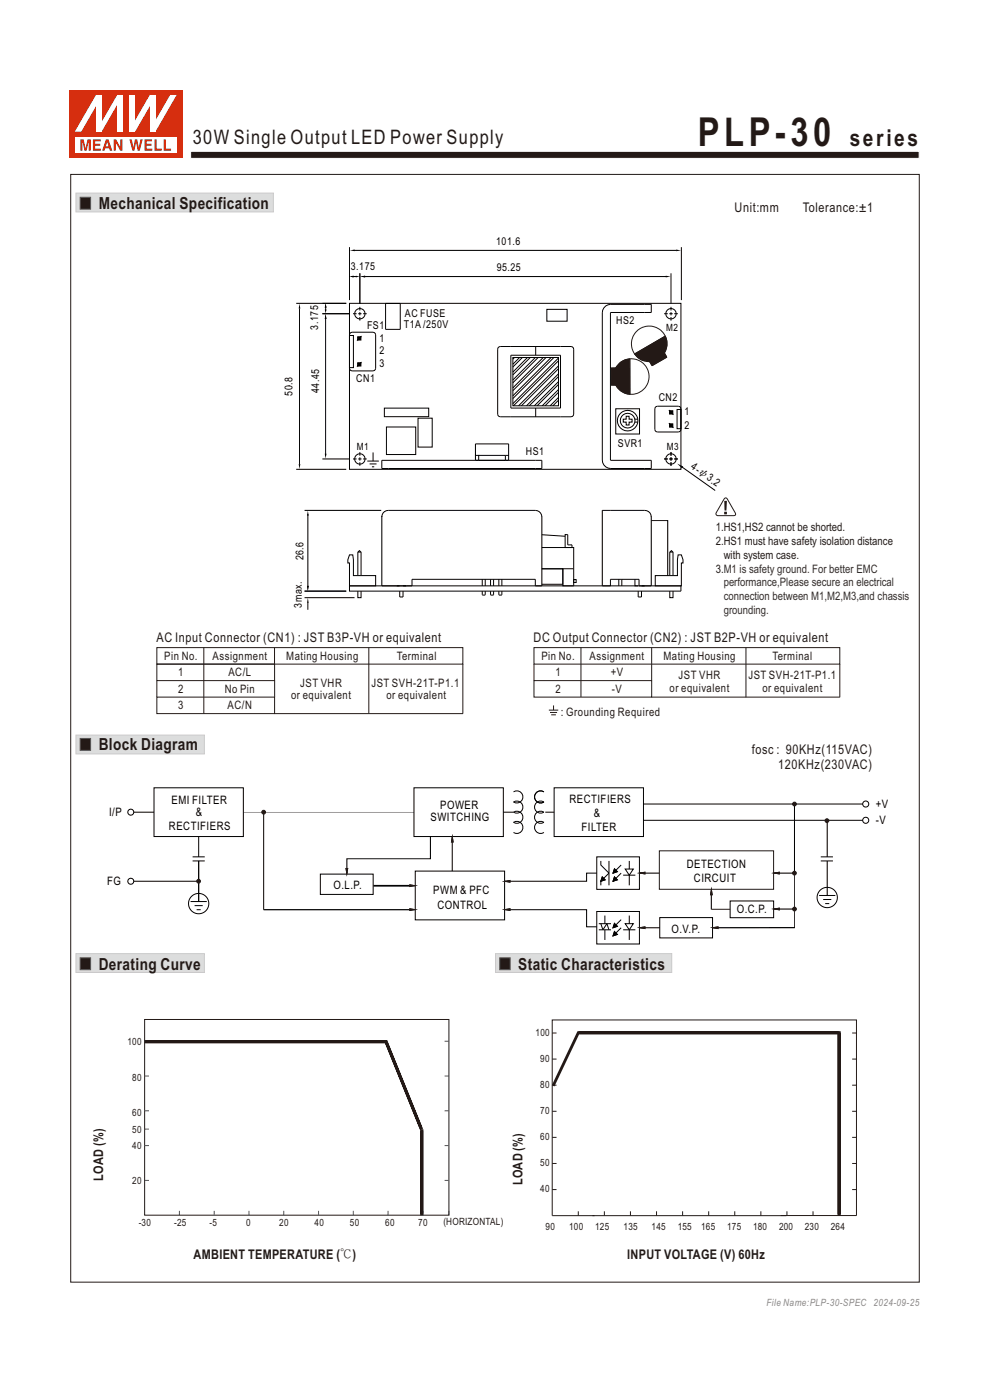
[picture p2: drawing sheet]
<svg xmlns="http://www.w3.org/2000/svg" width="210mm" height="297mm" viewBox="0 0 210 297" stroke-linecap="round" stroke-linejoin="round" font-family="sans-serif">
<g fill="#231916" stroke="#231916" stroke-width=".21">
<path d="M129.6 78.1h1l1-1.2 .9-.5 1.1-.3v7.5a3.5 3.5 0 0 1-3-1.9h-1z" fill-rule="evenodd"/>
<path d="M134.6 75.1l6.5-3.8a3.5 3.5 0 0 1-.2 3.6l.5 .9-3.1 1.7-.5-.8-1.6-.3-.9-.5z" fill-rule="evenodd"/>
</g>
<circle cx="133.9" cy="79.9" r="3.8" fill="none" stroke="#231916" stroke-width=".21"/>
<path d="M16.1 41h41.9v4h-41.9z" fill-rule="evenodd" fill="#dcdddd" stroke="#c9cacb" stroke-width=".21"/>
<path d="M17 41.8h2.2v2.6h-2.2z" fill-rule="evenodd" fill="#231916" stroke="#595857" stroke-width=".21"/>
<g fill="#dcdddd" stroke="#c9cacb" stroke-width=".21">
<path d="M16.1 202.3h27.3v4h-27.3z" fill-rule="evenodd"/>
<path d="M105.1 202.3h37.4v4h-37.4z" fill-rule="evenodd"/>
</g>
<g fill="#231916" stroke="#595857" stroke-width=".21">
<path d="M17 203.2h2.2v2.5h-2.2z" fill-rule="evenodd"/>
<path d="M106 203.2h2.2v2.5h-2.2z" fill-rule="evenodd"/>
</g>
<g fill="none" stroke="#00f" stroke-width=".21">
<path d="M30.7 235.7h.9M30.7 220.9h.9M30.7 228.3h.9M94.3 235.7h.9M94.3 220.9h.9M94.3 228.3h.9M30.7 250.4h.9M30.7 243h.9M38.1 256.9v.9M45.4 256.9v.9M52.8 256.9v.9M60.2 256.9v.9"/>
<path d="M67.6 256.9v.9M74.9 256.9v.9M82.3 256.9v.9M89.7 256.9v.9M94.3 250.4h.9M94.3 243h.9M95.2 256.9v.9"/>
</g>
<g fill="none" stroke="#231916" stroke-width=".21">
<path d="M30.7 216.3h64.5v41.5h-64.5zM117.1 216.4h64.6v41.5h-64.6zM117.1 219.1h1M180.8 219.1h.9M117.1 235.8h1M117.1 230.2h1M117.1 224.7h1M180.8 235.8h.9M180.8 230.2h.9M180.8 224.7h.9M117.1 252.4h1M117.1 246.8h1"/>
<path d="M117.1 241.3h1M122.7 257v.9M128.2 257v.9M133.7 257v.9M139.3 257v.9M144.8 257v.9M150.3 257v.9M155.9 257v.9M161.4 257v.9M166.9 257v.9M172.5 257v.9M178 257v.8"/>
<path d="M180.8 252.4h.9M180.8 246.8h.9M180.8 241.3h.9"/>
</g>
<g fill="#231916" stroke="#231916" stroke-width=".63" stroke-linecap="butt">
<path d="M31 221h50.8z" fill-rule="evenodd"/>
<path d="M123 219.1h54.8z" fill-rule="evenodd"/>
<path d="M178 219.1v38.5z" fill-rule="evenodd"/>
</g>
<path d="M122.8 218.9l-5.5 11.5" fill="none" stroke="#231916" stroke-width=".6"/>
<path d="M16.1 155.9h27.3v4h-27.3z" fill-rule="evenodd" fill="#dcdddd" stroke="#c9cacb" stroke-width=".21"/>
<path d="M17 156.7h2.2v2.5h-2.2z" fill-rule="evenodd" fill="#231916" stroke="#595857" stroke-width=".21"/>
<g fill="#231916" stroke="#231916" stroke-width=".63" stroke-linecap="butt">
<path d="M89.4 239.9l.1 17.6z" fill-rule="evenodd"/>
<path d="M81.9 221l7.4 18.3z" fill-rule="evenodd"/>
</g>
<path d="M30.7 239.5h.9" fill="none" stroke="#00f" stroke-width=".21"/>
<g fill="none" stroke="#231916" stroke-width=".21">
<path d="M130.6 78.1h-.6a.41 .41 0 0 0-.4 .1 .41 .41 0 0 0 0 .5v2.1a.75 .75 0 0 0 .2 .9h.8M133.6 76.1v7.5M140.9 74.9l.4 .6a.3 .3 0 0 1 .1 .3 .3 .3 0 0 1-.3 .2l-2.2 1.3a.41 .41 0 0 1-.5 .2 .41 .41 0 0 1-.3-.3l-.3-.5M141.1 71.3l-6.5 3.8M33.3 137.4h64.9v3.5h-64.9zM43.2 137.4v14M58.2 137.4v3.5M78.2 137.4v14M113.3 137.4h64.8v3.5h-64.8zM123.2 137.4v10.5M138.2 137.4v7M158.2 137.4v10.5"/>
<path d="M33.3 140.9h24.9v3.5h-24.9zM33.3 147.9h24.9v3.5h-24.9zM33.3 144.4v3.5M58.3 144.4v3.5M58.3 151.4h39.9M98.2 140.9v10.5M113.3 144.4h24.9v3.5h-24.9zM113.3 140.9v3.5M178.1 140.9v7h-39.9M95.9 177.6l.2 1h-.3zM73.4 184.2h.3l-.1 1.1zM86.9 192.8l1.1 .2-1.1 .1z"/>
<path d="M86.9 187.7l1.1 .2-1.1 .2zM107.1 193l1.1-.2v.3zM107.1 187l1.1-.2v.3zM135.7 185.2l1.1-.2v.4zM135.7 196.8l1.1-.2v.4zM139.9 180.5h24.2v8.2h-24.2zM150.9 188.8l.2 1h-.4zM150.9 192.9h4M151.2 196.8l1.1-.2v.4zM164.2 185.2l1.1-.2v.4zM164.2 192.8l1.1-.1v.3z"/>
<circle cx="137.7" cy="72.9" r="3.8"/>
</g>
<g fill="none" stroke="#000" stroke-width=".21">
<path d="M74.1 52.4v11.3M74.7 58.7h.9M74.9 53.1h68.6M76.3 58v6.4M77.3 58.7h64M142.3 58v6.4M144.5 52.4v11.3M62.8 64.4h10.6M63.5 65.4v33.1M68.4 66.6h5.8M69.1 67.6v29M69.1 65v.9"/>
<path d="M74.1 64.4h70.3v35.2h-70.3zM74.1 71.2h.9v6.8h-.9zM74.4 70.6l4.7-.1 .5 .3 .1 7.3-.3 .5-4.7 .1-.5-.3-.1-7.4zM74.9 66.6h.7M76 66.6h.7M76.3 65.1v.8M76.3 66.2v.7M76.3 67.3v.7M77 66.6h.8M81.8 64.4h3.1v5.5h-3.1zM105.6 73.8l.5-.3 15.3 .1 .3 .5-.1 14-.5 .3-15.3-.1-.2-.4zM108.4 75.4h10.5v11.2h-10.5z"/>
<path d="M108.8 75.8h9.7v10.3h-9.7zM109.1 75.8l-.3 .4M110.2 75.8l-1.4 1.5M110.8 75.8l-2 2.1M111.9 75.8l-3.1 3.1M112.5 75.8l-3.7 3.7M113.6 75.8l-4.8 4.8M113.6 73.5v1.9M114.1 75.8l-5.3 5.4M115.2 75.8l-6.4 6.5M115.8 75.8l-7 7.1M116 65.6h4.3v2.5h-4.3z"/>
<path d="M116.9 75.8l-8.1 8.2M117.5 75.8l-8.7 8.8M118.5 76.5l-9.6 9.6M118.5 78.2l-7.9 7.9M118.5 79.9l-6.2 6.2M118.5 75.9l-9.7 9.7M118.5 77.6l-8.5 8.5M118.5 79.3l-6.8 6.8M129.5 66.4v31.2l8.6 .1v1.7h-8.5a1.8 1.8 0 0 1-1.8-1.8v-31.2a1.79 1.79 0 0 1 1.8-1.8h8.5v1.7l-8.6 .1M140.9 66.6h.7M142 66.6h.7M142.3 65.1v.8"/>
<path d="M142.3 66.2v.7M142.3 67.3v.7M143 66.6h.8M62.8 99.6h10.6M68.4 97.4h5.8M74.9 97.4h.7M76 97.4h.7M76.3 95.9v.8M76.3 97v.7M76.3 98.1v.7M77 97.4h.8M77.9 97.8h2.5"/>
<path d="M78.4 98.4h1.5M78.9 99h.5M79.1 96v1.8M81 97.7h33.9v1.7h-33.9zM81.5 86.6h9.4v1.8h-9.4zM82 90.6h6.2v5.8h-6.2zM88.7 88.7h3v6.1h-3zM100.9 96.6v1.1M101.5 97.7v-1.1h-.6v-2.4h7v3.5M101.5 96.6h6.4M107.2 96.6v1.1M113.6 86.6v1.8"/>
<path d="M118.5 81.6l-4.6 4.5M118.5 83.2l-2.9 2.9M118.5 84.9l-1.2 1.2M118.5 81l-5.2 5.1M118.5 82.6l-3.5 3.5M118.5 84.3l-1.8 1.8M118.5 86l-.1 .1M130.6 86.7h5.1v5.4h-5.1zM132.2 88.9h.6v-.6h.6v.6h.7v.6h-.7v.7h-.6v-.7h-.6zM134.7 88.9h.6M134.7 89.5h.6M139.2 86.3l4.7-.1 .5 .3v4.6l-.2 .5h-4.7l-.5-.2-.1-4.7z"/>
<path d="M140.9 97.4h.7M142 97.4h.7M142.3 95.9v.8M142.3 97v.7M142.3 98.1v.7M143 97.4h.8M143.6 86.9h.8v4h-.8zM144.6 99l7.1 5.1M64.6 108.3h16.3M65.3 109.1v15.4M74.1 117.7h.7l.2 4.4h4.7v2.2h-5.6v-4.9h-.3v-.7zM75.9 117.1h.7"/>
<path d="M81 109.7a1.36 1.36 0 0 1 1.4-1.4h31.2a1.38 1.38 0 0 1 1.3 1.4M81 109.5v14.8M114.9 116.2h6.8v4.5M114.9 109.6v14.7M114.9 113.4l5 .4M119.9 113.4h.5v2.2h.9v.6h-1.4zM127.8 108.2v16.1h16.6v1.1h-70.3v-1.1h55.4v-1.4h6.1v1.4h2.5v-14.8M127.8 108.3h9a1.38 1.38 0 0 1 1.3 1.4M138.1 110.4h3.5v11.7M142.1 117.1h.6M64.6 125.4h8.8M64.6 126.8h10.6"/>
<path d="M65.3 127.8v1.6M75.9 122.1v-5l.3-.3 .4 .3v5M75.9 125.4v1.4h.7v-1.4M84.8 125.4v1.2h.7v-1.2M87.4 124.3v-1.4h26.2v1.4M102.3 122.9v1.4M102.3 125.4v.8M102.3 126.2h.6M102.9 122.9v1.4M102.9 125.4v.8M104.1 122.9v1.4M104.1 125.4v.8"/>
<path d="M104.1 126.2h.6M104.7 122.9v1.4M104.7 125.4v.8M105.8 122.9v1.4M105.8 125.4v.8M105.8 126.2h.7M106.5 122.9v1.4M106.5 125.4v.8M119.4 120.7h2.3v3.6h-2.3zM119.4 120.7h-4.5h4.5v3.2h-4.5M121.7 123h.5v.6h-.5zM131.3 122.9v1.4"/>
<path d="M131.9 122.9v1.4M134.7 122.9v1.4h.7M135.4 125.4v1.2h.7v-1.2M139 122.1h4.7v-3.4l.1-1h.7l.4 1v.7h-.4v4.9h-5.5zM142.1 122.1v-5l.3-.3 .4 .3v5M142.1 125.4v1.4h.7v-1.4M28.4 172.3h4.3M32.7 167.1h18.9v10.4h-18.9zM42.1 177.5v4.3M51.6 172.3h36.2M55.9 172.3v20.7M87.8 167.1h19v10.4h-19z"/>
<path d="M91.3 177.4v4.8h-17.7v2.2M95.9 177.8v7M106.8 172.3h2.1M108.9 168a1.29 1.29 0 0 1 2 1.1 1.29 1.29 0 0 1-2 1 1.29 1.29 0 0 1 2 1.1 1.29 1.29 0 0 1-2 1.1M108.9 172.3a1.29 1.29 0 0 1 2 1.1 1.29 1.29 0 0 1-2 1.1 1.29 1.29 0 0 1 2 1 1.29 1.29 0 0 1-2 1.1M115.4 168a1.29 1.29 0 0 0-2 1.1 1.29 1.29 0 0 0 2 1 1.3 1.3 0 0 0-2 1.1 1.3 1.3 0 0 0 2 1.1 1.29 1.29 0 0 0-2 1.1 1.29 1.29 0 0 0 2 1.1 1.29 1.29 0 0 0-2 1 1.29 1.29 0 0 0 2 1.1M115.7 172.3h1.8M117.5 167.1h19v10.4h-19zM136.5 170.6h46.5M136.5 174h46.5M168.5 170.6v14.6M175.5 174.4v7.4"/>
<path d="M28.4 186.9h13.7M40.4 191.3h3.5M40.9 182.6h2.5M40.9 181.8h2.5M41.3 192.1h1.7M41.7 193h.9M42.1 182.6v8.7M55.9 193h31.2M68 185.4h11.2v4.3h-11.2zM79.2 187.9h7.9M88.1 184.8h18.9v10.3h-18.9zM108.1 193h16.3v3.6h2.2"/>
<path d="M126.6 181.8h9v6.9h-9zM126.6 193.4h9v6.9h-9zM126.6 185.2h-2.2v1.7h-16.4M127 197.3h2.6M127 196h2.6M127.5 182.6v.9l1.7 1.7-1.7 1.7v.9M127.5 196l.4 1.3 .8-1.3 .5 1.3M127.8 186l.6 .6-.9 .3zM128.3 194.2v1.8M128.3 197.3v2.1M129.2 182.6v5.2M130.3 197.6l.6 .6-.9 .3z"/>
<path d="M130.3 195.9l.6 .6-.9 .3zM130.3 184.3l.6 .6-.9 .3zM130.3 186l.6 .6-.9 .3zM131.8 196.8l-1.8 1.7M131.8 195.1l-1.8 1.7M131.8 183.5l-1.8 1.7M131.8 185.2l-1.8 1.7M132.2 197.3h2.6M132.2 185.7h2.6M132.6 196h1.7l-.8 1.3zM132.6 184.4h1.7l-.8 1.3zM133.5 182.6v1.8"/>
<path d="M133.5 185.7v2.1M133.5 194.2v1.8M133.5 197.3v2.1M136 196.8h3.9M136 185.2h3.9M139.9 194.7h11.2v4.3h-11.2zM150.9 189.2v3.7M154.9 191.1h9.2v3.6h-9.2zM164.8 192.8h3.7M164.9 185.2h3.6M168.5 185.2v11.6h-17.1M173.7 190h3.5"/>
<path d="M174.1 182.6h2.6M174.1 181.8h2.6M174.6 190.8h1.7M175 191.7h.9M175.5 182.7v7.3"/>
<circle cx="76.3" cy="66.6" r="1.1"/>
<circle cx="142.3" cy="66.6" r="1.11"/>
<circle cx="76.3" cy="97.4" r="1.11"/>
<circle cx="133.1" cy="89.2" r="2.18"/>
<circle cx="133.1" cy="89.2" r="1.56"/>
<circle cx="142.3" cy="97.4" r="1.11"/>
<circle cx="27.7" cy="172.3" r=".65"/>
<circle cx="183.6" cy="174" r=".65"/>
<circle cx="183.6" cy="170.6" r=".65"/>
<circle cx="27.7" cy="187" r=".65"/>
<circle cx="42.1" cy="191.7" r="2.16"/>
<circle cx="175.5" cy="190.4" r="2.16"/>
</g>
<g fill="#000" stroke="#000" stroke-width=".21">
<path d="M75.9 77h.7l-.7 .6z" fill-rule="evenodd"/>
<path d="M75.9 71.4h.7l-.7 .7z" fill-rule="evenodd"/>
<path d="M75.9 77.6l.7-.6v.6z" fill-rule="evenodd"/>
<path d="M75.9 72.1l.7-.7v.7z" fill-rule="evenodd"/>
<path d="M142 89.9l.7 .7h-.7z" fill-rule="evenodd"/>
<path d="M142 87.1l.7 .7h-.7z" fill-rule="evenodd"/>
<path d="M142 89.9h.7v.7z" fill-rule="evenodd"/>
<path d="M142 87.1h.7v.7z" fill-rule="evenodd"/>
<path d="M127.8 186l.6 .6-.9 .3z" fill-rule="evenodd"/>
<path d="M130.3 197.6l.6 .6-.9 .3z" fill-rule="evenodd"/>
<path d="M130.3 195.9l.6 .6-.9 .3z" fill-rule="evenodd"/>
<path d="M130.3 184.3l.6 .6-.9 .3z" fill-rule="evenodd"/>
<path d="M130.3 186l.6 .6-.9 .3z" fill-rule="evenodd"/>
</g>
<g fill="#000">
<path d="M74.2 58.7l.8-.2v.3zM74.2 53.1l1-.2v.4zM75.5 58.5l.8 .2-.8 .1zM76.4 58.7l1-.2v.3zM141.2 58.5l1.1 .2-1.1 .1zM143.4 52.9l1.1 .2-1.1 .2zM63.5 64.4l.2 1.1h-.3zM69.1 66.6l.1 1.1h-.3zM69.1 64.4l.1 .8h-.3zM68.9 65.7h.3l-.1 .8zM63.4 98.5h.3l-.2 1zM68.9 96.3h.3l-.1 1z"/>
<path d="M143.7 98.4l1.2 .6-.2 .4zM65.3 108.3l.2 1.1h-.4zM65.1 124.3h.4l-.2 1zM65.3 126.8l.2 1.1h-.4z"/>
</g>
<g fill="#231916" stroke="#231916" stroke-width=".21">
<path d="M95.9 177.6l.2 1h-.3z" fill-rule="evenodd"/>
<path d="M86.9 192.8l1.1 .2-1.1 .1z" fill-rule="evenodd"/>
<path d="M107.1 193l1.1-.2v.3z" fill-rule="evenodd"/>
<path d="M107.1 187l1.1-.2v.3z" fill-rule="evenodd"/>
<path d="M135.7 185.2l1.1-.2v.4z" fill-rule="evenodd"/>
<path d="M164.2 185.2l1.1-.2v.4z" fill-rule="evenodd"/>
<path d="M135.7 196.8l1.1-.2v.4z" fill-rule="evenodd"/>
<path d="M151.2 196.8l1.1-.2v.4z" fill-rule="evenodd"/>
<path d="M73.4 184.2h.3l-.1 1.1z" fill-rule="evenodd"/>
<path d="M164.2 192.8l1.1-.1v.3z" fill-rule="evenodd"/>
<path d="M150.9 188.8l.2 1h-.4z" fill-rule="evenodd"/>
<path d="M86.9 187.7l1.1 .2-1.1 .2z" fill-rule="evenodd"/>
<circle cx="42.1" cy="186.9" r=".4"/>
<circle cx="55.9" cy="172.3" r=".4"/>
<circle cx="168.5" cy="170.6" r=".4"/>
<circle cx="168.5" cy="185.2" r=".4"/>
<circle cx="168.5" cy="192.8" r=".4"/>
<circle cx="175.4" cy="174.1" r=".4"/>
</g>
<path d="M15 37h180v235h-180z" fill="none" stroke="#231916" stroke-width=".21"/>
<path d="M40.4 32.1h154.6v1.5h-154.6z" fill-rule="evenodd" fill="#231916" stroke="#fff" stroke-width=".21"/>
<path d="M153.8 105.7h.3l.2 .2 1.6 2.9 .1 .4-.4 .2h-3.3a.4 .4 0 0 1-.4-.6zM116.4 150.6h2M116.7 151.1h1.5M116.9 151.6h1M117.4 149.7v.9" fill="none" stroke="#231916" stroke-width=".21"/>
<g fill="#231916">
<path d="M153.6 106.3h.6l-.1 2h-.4z" fill-rule="evenodd"/>
<path d="M153.6 108.6h.6v.5h-.6z" fill-rule="evenodd"/>
</g>
<path d="M14.7 19.2h24v14.4h-24z" fill-rule="evenodd" fill="#d62e0f"/>
<path d="M15.9 29h21.6v3.4h-21.6z" fill-rule="evenodd" fill="#fff"/>
<g fill="#d62e0f">
<path d="M27.5 29.6h.4l.4 1.7 .3-1.7h.5l.3 1.7 .4-1.7h.5l-.7 2.4h-.4l-.3-1.9-.4 1.9h-.4z" fill-rule="evenodd"/>
<path d="M30.6 29.6h1.6v.4h-1.1v.5h1v.4h-1v.6h1.2v.5h-1.7z" fill-rule="evenodd"/>
<path d="M32.8 29.6h.4v1.9h1.1v.5h-1.5z" fill-rule="evenodd"/>
<path d="M34.7 29.6h.5v1.9h1.1v.5h-1.6z" fill-rule="evenodd"/>
<path d="M17 29.6h.7l.5 1.9 .4-1.9h.7v2.4h-.5v-2l-.4 2h-.5l-.4-2v2h-.5z" fill-rule="evenodd"/>
<path d="M19.7 29.6h1.7v.4h-1.2v.5h1.1v.4h-1.1v.6h1.2v.5h-1.7z" fill-rule="evenodd"/>
<path d="M22.7 30.1l.3 1h-.6zM22.5 29.6l-.8 2.4h.5l.1-.5h.9l.1 .5h.5l-.8-2.4z" fill-rule="evenodd"/>
<path d="M24.1 29.6h.5l.9 1.6v-1.6h.5v2.4h-.5l-.9-1.7v1.7h-.5z" fill-rule="evenodd"/>
</g>
<g fill="#fff">
<path d="M24.9 20.1h1.2v7.8h-1.2z" fill-rule="evenodd"/>
<path d="M24.9 20.1h1.2l-4.5 7.8h-1.2z" fill-rule="evenodd"/>
<path d="M20.4 20.1h1.2v7.8h-1.2z" fill-rule="evenodd"/>
<path d="M20.4 20.1h1.1v.4l-4.3 7.4h-1.3z" fill-rule="evenodd"/>
<path d="M31.8 20.1h1.2v7.8h-1.2z" fill-rule="evenodd"/>
<path d="M36.1 20.1h1.4l-4.5 7.8h-1.2v-.3z" fill-rule="evenodd"/>
<path d="M27.5 20.1h1.2v7.8h-1.2z" fill-rule="evenodd"/>
<path d="M31.8 20.1h1.2v.4l-4.3 7.4h-1.2v-.3z" fill-rule="evenodd"/>
</g>
<text font-size="8.5" fill="#231916" x="148" y="31">PLP-30</text>
<text font-size="4.9" fill="#231916" x="180.2" y="31">series</text>
<text font-size="4.2" fill="#231916" x="40.9" y="30.6">30W Single Output LED Power Supply</text>
<g font-size="3.5" fill="#231916">
<text x="20.9" y="44.3">Mechanical Specification</text>
<text x="20.9" y="159.2">Block Diagram</text>
<text x="20.9" y="205.7">Derating Curve</text>
<text x="109.9" y="205.7">Static Characteristics</text>
</g>
<g font-size="2.8" fill="#231916">
<text x="155.8" y="45.1">Unit:mm</text>
<text x="170.3" y="45.1">Tolerance:±1</text>
<text x="33.2" y="136.2">AC Input Connector (CN1) : JST B3P-VH or equivalent</text>
<text x="113.2" y="136.2">DC Output Connector (CN2) : JST B2P-VH or equivalent</text>
<text x="159.5" y="159.9">fosc : 90KHz(115VAC)</text>
<text x="165.1" y="163.1">120KHz(230VAC)</text>
<text x="21.8" y="250.6" transform="rotate(-90 21.8 250.6)">LOAD (%)</text>
<text x="110.8" y="251.5" transform="rotate(-90 110.8 251.5)">LOAD (%)</text>
<text x="41.1" y="267.1">AMBIENT TEMPERATURE (℃)</text>
<text x="133.1" y="267.1">INPUT VOLTAGE (V) 60Hz</text>
</g>
<g font-size="2.5" fill="#231916">
<text x="151.8" y="112.7">1.HS1,HS2 cannot be shorted.</text>
<text x="151.8" y="115.6">2.HS1 must have safety isolation distance</text>
<text x="153.5" y="118.5">with system case.</text>
<text x="151.8" y="121.5">3.M1 is safety ground. For better EMC</text>
<text x="34.8" y="139.9">Pin No.</text>
<text x="37.8" y="143.4">1</text>
<text x="45.1" y="139.9">Assignment</text>
<text x="48.5" y="143.4">AC/L</text>
<text x="60.7" y="139.9">Mating Housing</text>
<text x="84.2" y="139.9">Terminal</text>
<text x="114.8" y="139.9">Pin No.</text>
<text x="117.8" y="143.4">1</text>
<text x="125.1" y="139.9">Assignment</text>
<text x="129.6" y="143.4">+V</text>
<text x="140.7" y="139.9">Mating Housing</text>
<text x="163.9" y="139.9">Terminal</text>
<text x="37.8" y="146.9">2</text>
<text x="47.7" y="146.9">No Pin</text>
<text x="61.8" y="148.3">or equivalent</text>
<text x="63.7" y="145.7">JST VHR</text>
<text x="78.8" y="145.7">JST SVH-21T-P1.1</text>
<text x="82" y="148.3">or equivalent</text>
<text x="117.8" y="146.9">2</text>
<text x="129.8" y="146.9">-V</text>
<text x="142" y="146.7">or equivalent</text>
<text x="143.9" y="144.1">JST VHR</text>
<text x="158.8" y="144.1">JST SVH-21T-P1.1</text>
<text x="161.7" y="146.7">or equivalent</text>
<text x="37.8" y="150.4">3</text>
<text x="48.3" y="150.4">AC/N</text>
<text x="119" y="151.8">: Grounding Required</text>
</g>
<g font-size="2.5" fill="#332c2b">
<text x="153.5" y="124.4">performance,Please secure an electrical</text>
<text x="153.5" y="127.3">connection between M1,M2,M3,and chassis</text>
<text x="153.5" y="130.3">grounding.</text>
</g>
<g font-size="2.5">
<text x="23.1" y="173.2">I/P</text>
<text x="36.4" y="170.5">EMI FILTER</text>
<text x="41.5" y="173.2">&amp;</text>
<text x="93.4" y="171.6">POWER</text>
<text x="120.8" y="170.3">RECTIFIERS</text>
<text x="125.9" y="173.4">&amp;</text>
<text x="185.8" y="171.4">+V</text>
<text x="35.8" y="176">RECTIFIERS</text>
<text x="91.3" y="174.2">SWITCHING</text>
<text x="123.3" y="176.4">FILTER</text>
<text x="185.8" y="174.9">-V</text>
<text x="145.7" y="184.2">DETECTION</text>
<text x="22.7" y="187.8">FG</text>
<text x="70.7" y="188.7">O.L.P.</text>
<text x="91.9" y="189.7">PWM &amp; PFC</text>
<text x="147.2" y="187.2">CIRCUIT</text>
<text x="92.8" y="192.8">CONTROL</text>
<text x="142.4" y="197.9">O.V.P.</text>
<text x="156.3" y="193.7">O.C.P.</text>
</g>
<g font-size="2.3">
<text x="105.3" y="52">101.6</text>
<text x="74.4" y="57.3">3.175</text>
<text x="105.4" y="57.6">95.25</text>
<text x="67.5" y="69.9" transform="rotate(-90 67.5 69.9)">3.175</text>
<text x="77.9" y="69.7">FS1</text>
<text x="85.7" y="69.6">T1A /250V</text>
<text x="85.9" y="67.3">AC FUSE</text>
<text x="130.7" y="68.8">HS2</text>
<text x="80.5" y="72.5">1</text>
<text x="80.5" y="75.1">2</text>
<text x="80.5" y="77.8">3</text>
<text x="61.5" y="82.2" transform="rotate(-90 61.5 82.2)">.</text>
<text x="62.1" y="83.9" transform="rotate(-90 62.1 83.9)">50.8</text>
<text x="67.7" y="83.4" transform="rotate(-90 67.7 83.4)">4.4.45</text>
<text x="75.6" y="81">CN1</text>
<text x="139.7" y="85">CN2</text>
<text x="145.2" y="88.1">1</text>
<text x="131.1" y="94.9">SVR1</text>
<text x="145.2" y="91">2</text>
<text x="111.6" y="96.6">HS1</text>
<text x="146.4" y="99.4" transform="rotate(35 146.4 99.4)">4-ψ3.2</text>
<text x="64.4" y="118.9" transform="rotate(-90 64.4 118.9)">26.6</text>
<text x="64" y="128.9" transform="rotate(-90 64 128.9)">3max.</text>
</g>
<g font-size="2.1">
<text x="141.3" y="70.1">M2</text>
<text x="75.7" y="95.5">M1</text>
<text x="141.4" y="95.4">M3</text>
</g>
<g font-size="2.1" fill="#231916">
<text x="27" y="221.8">100</text>
<text x="113.6" y="219.9">100</text>
<text x="114.6" y="225.4">90</text>
<text x="28.1" y="229.3">80</text>
<text x="114.6" y="230.9">80</text>
<text x="28.1" y="236.8">60</text>
<text x="114.6" y="236.4">70</text>
<text x="28.1" y="243.8">40</text>
<text x="28.1" y="240.3">50</text>
<text x="114.6" y="241.9">60</text>
<text x="28.1" y="251.3">20</text>
<text x="114.6" y="247.4">50</text>
<text x="114.6" y="252.9">40</text>
<text x="29.4" y="260.1">-30</text>
<text x="36.9" y="260.1">-25</text>
<text x="44.4" y="260.1">-5</text>
<text x="52.2" y="260.1">0</text>
<text x="59.2" y="260.1">20</text>
<text x="66.7" y="260.1">40</text>
<text x="74.2" y="260.1">50</text>
<text x="81.7" y="260.1">60</text>
<text x="88.7" y="260.1">70</text>
<text x="94" y="259.9">(HORIZONTAL)</text>
<text x="115.7" y="261">90</text>
<text x="120.7" y="261">100</text>
<text x="126.3" y="261">125</text>
<text x="132.3" y="261">135</text>
<text x="138.2" y="261">145</text>
<text x="143.8" y="261">155</text>
<text x="148.7" y="261">165</text>
<text x="154.3" y="261">175</text>
<text x="159.7" y="261">180</text>
<text x="165.3" y="261">200</text>
<text x="170.7" y="261">230</text>
<text x="176.2" y="261">264</text>
</g>
<text font-size="2.1" fill="#898989" x="162.6" y="277">File Name:PLP-30-SPEC 2024-09-25</text>
</svg>
